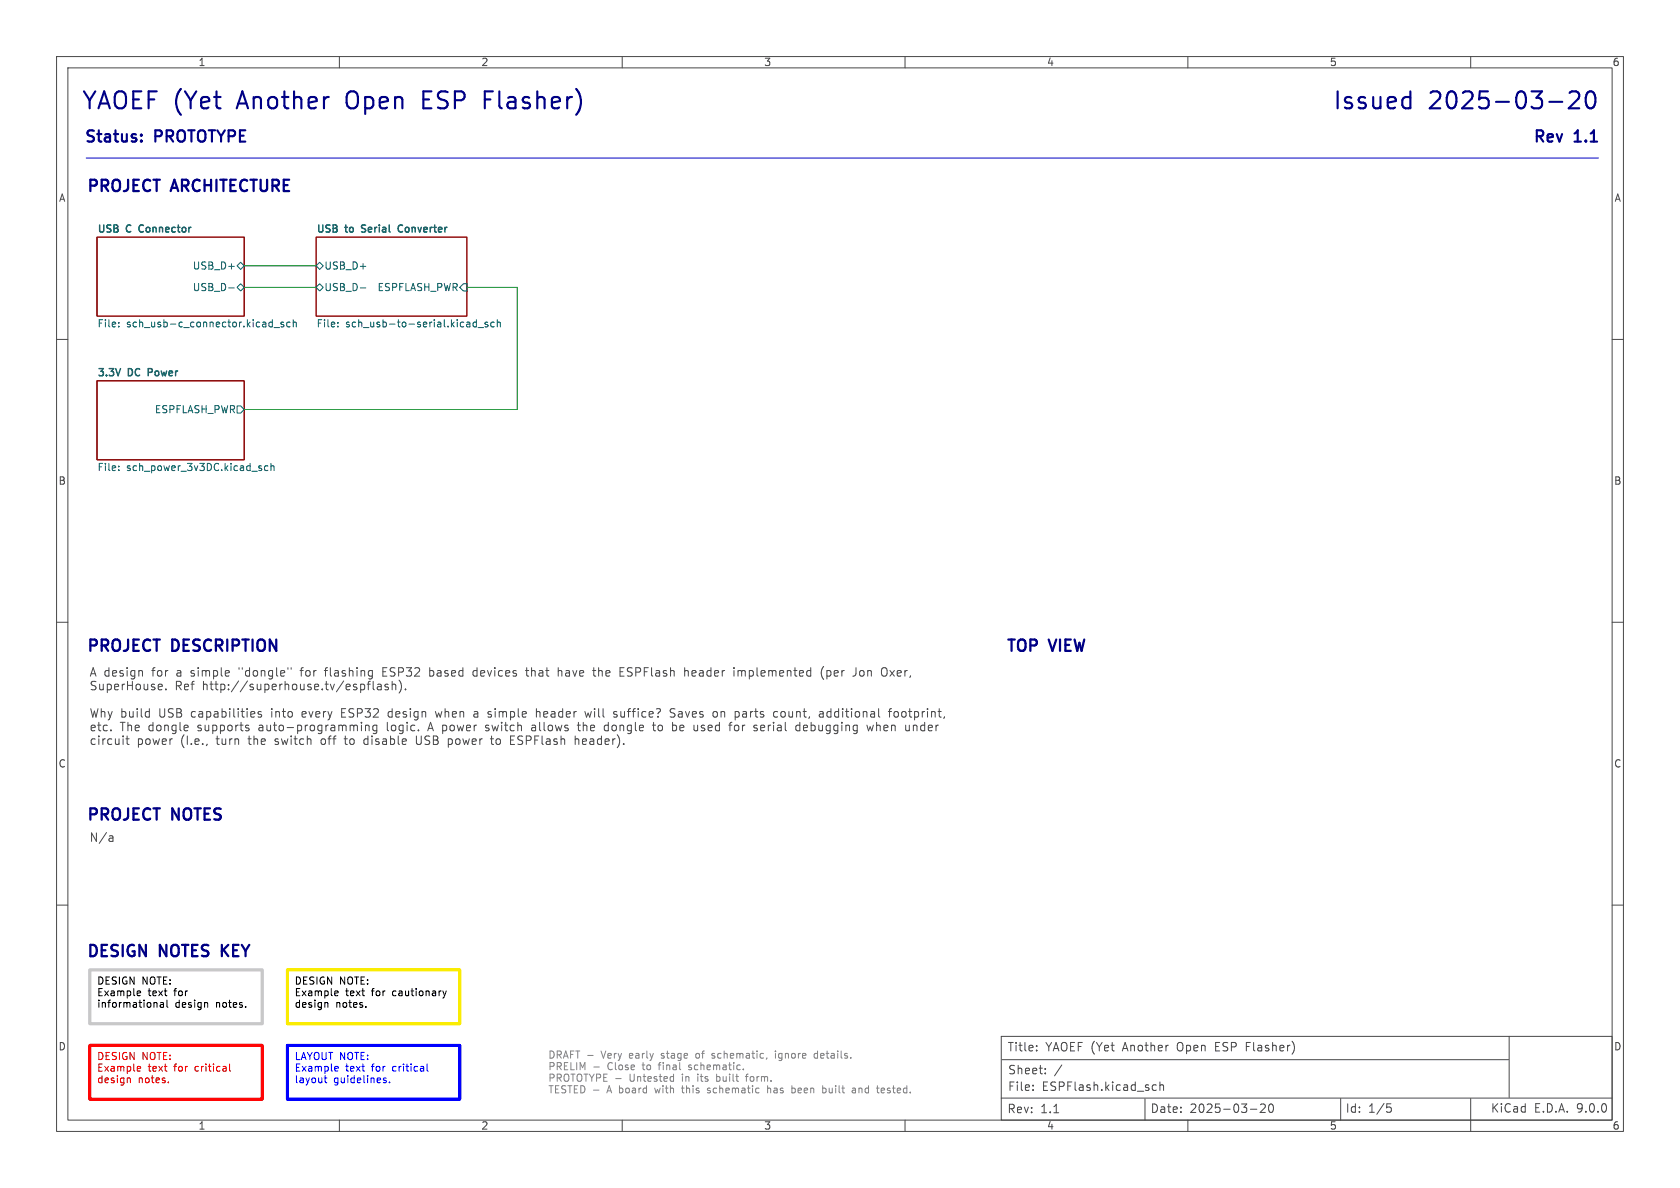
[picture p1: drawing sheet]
<svg xmlns="http://www.w3.org/2000/svg" width="297mm" height="210mm" viewBox="0 0 297 210" stroke-linecap="round" stroke-linejoin="round" font-family="sans-serif">
<g fill="none" stroke="#484848" stroke-width=".18">
<path d="M10 10h277v190h-277zM12 12h273v186h-273zM60 10v2M110 10v2M160 10v2M210 10v2M260 10v2M10 60h2M285 60h2M10 110h2M25 118.5l.2 .2v.8M51.5 118v.3"/>
<path d="M57.3 118.5h.6M67.7 118.7h.5M68.4 118h-.7v1.5h.7M76 119.5h.4M76 118v1.5M76.4 118.5l-.4 .1M84.2 118.5l-.4 .1-.2 .2 .1 .6 .5 .1M92.9 118.5h.6M93.1 118v1.3l.4 .2M98.7 118.7l.2-.2 .4 .1v.9M98.7 118v1.5M104.8 118.5h.5"/>
<path d="M105.2 119.5h.1M105.8 118v1.5M105.9 118.6l-.1 .1M109.6 118.7h.5M109.6 119.5h.7M109.6 118h.7M121.1 118.6h.5l.1 .9M122.4 118.6v.9M123 118.9l-.7 .1M130.5 118.7l.4-.2 .2 .2M130.5 118.5v1M131.1 118.7v.8"/>
<path d="M131.3 118.5l-.2 .2M145.6 117.8a1.72 1.72 0 0 0 0 2.3M146.2 118.6l.4-.1 .2 .2M146.2 118.5v1.5M146.8 119.4l-.2 .1h-.4M152.6 118.6l-.3-.1-.3 .3v.4l.1 .3h.5M157.3 118.5l.8 1M158.1 118.5l-.8 1M285 110h2M19.6 129v.2M22.3 130.6h.5M22.5 130.1v1.3l.3 .2"/>
<path d="M26.3 125.8h.1M26.4 125.3v1.5M26.4 126.7l-.1 .1M28.2 120.9l.4 .1 .1 .3-.7 .1M28.6 121.9h-.4M29.3 121.8v.1M33 128.2l.3 .3-.8 .2M33.2 129.1l-.2 .1M43.6 128.7l.4 .1v.2l-.2 .2h-.3M44.8 125.8l.2 .3-.7 .2M45 126.7l-.2 .1M46.2 125.8h-.4l-.2 .2 .1 .2 .5 .1v.4h-.6"/>
<path d="M63.9 128.2v1M64.4 121.1l.1 .6-.2 .2M64.6 128.2v1M64.6 128.3l.2-.1 .4 .1 .1 .9M64.6 130.6l-.3 .3v.4l.3 .3M65.1 120.7v1.2M66 120.4v1.3l.2 .2M66.6 128.3l-.4-.1-.3 .3v.4l.1 .2h.6M66.6 128.2v1.2l-.3 .3-.3-.1M66.8 121h.5l.1 .9M67.4 121.3l-.5 .1a.29 .29 0 0 0-.2 .3 .29 .29 0 0 0 .2 .2h.5M68.6 121l-.3-.1-.3 .3 .1 .2 .5 .1v.4h-.6"/>
<path d="M68.7 125.9v.7M69.3 121.1l.2-.2 .4 .1 .1 .9M69.3 120.4v1.5M70.8 120.7a1.75 1.75 0 0 1-.3 1.8M71.7 121.8v.1M73.6 130.1v1.2l.3 .3h.3M77 125.8l.3 1M79.8 131.5l-.4 .1M83.8 125.8h.6l.1 1M84.5 126.1l-.5 .1a.29 .29 0 0 0-.3 .3 .29 .29 0 0 0 .3 .3l.5-.1M85.8 129.1l.5 .1M86 128.2l-.2 .2 .2 .3"/>
<path d="M86.3 126.7h.5M86.7 130.6h.6M86.8 125.8h-.3l-.2 .2v.2l.5 .1M86.9 130.1v1.3l.4 .2M90.3 131.6h.7M90.3 130.8h.5M94.5 128.2l-.5 .1M94.5 128.6h-.3a.29 .29 0 0 0-.2 .3 .29 .29 0 0 0 .2 .3h.3M94.8 125.9l.2-.1h.4l.1 1M94.8 125.3v1.5M101.7 130.7l.2-.1 .4 .1v.9M101.7 130.1v1.5"/>
<path d="M102 128.2h.6M102.3 127.7v1.3l.3 .2M103.4 125.8l.3 1 .3-.7 .3 .7 .2-1M106.9 129l.2 .2 .4-.1M107.5 128.3l-.4-.1-.2 .1M109 125.8h-.3l-.2 .2v.2l.5 .1v.4h-.5M115.3 128.2h.6M115.5 127.7v1.3l.4 .2M119.3 128.2l.3 .3v.4l-.3 .3M119.3 125.3h-.5l-.3 .1v.4l.7 .3 .1 .4-.3 .3-.5-.1M126.7 125.8l.1 .3v.4l-.1 .2M130.3 128.2l-.3 .1-.2 .2 .1 .5 .4 .2"/>
<path d="M131.5 125.8h-.2M131.5 126.2a.29 .29 0 0 0-.3 .3 .29 .29 0 0 0 .3 .3M134.5 128.3v.7l.2 .2h.3M135.2 128.5l-.7 .2M137.3 125.8h.2M137.5 126.7l-.2 .1M138.5 125.8h-.3l-.2 .3 .1 .5 .4 .2M140.8 129.1h.6M141 128.2l-.2 .1M141.3 128.2l.1 .1M141.4 127.7v1.5M142.3 128.2l-.3 .2v.6l.3 .2h.2"/>
<path d="M142.8 128.5l-.8 .2M145 125.8h.3l.2 .2v.8M145.5 126.7l-.5 .1M145.5 126.1l-.5 .1M146.8 125.8h-.5l-.1 .3 .1 .5 .5 .2M153.3 128.2l.2 1 .3-.7 .3 .7 .3-1M155 127.7v1.5M155.2 128.2l-.2 .1M157 125.8h.6M157.6 125.3l-.3 .2v1.3M158.1 125.9l.2-.1 .5 .1v.6l-.1 .2-.4 .1-.2-.2zM161.5 128.2v1"/>
<path d="M161.5 128.3h.1M162 128.3l.1 .1M19.5 147.7h.3l.2 .3v.7M20 148.7h-.5M20 148.1l-.5 .1M10 160h2M285 160h2M60 198v2M110 198v2M160 198v2M177 194.1h108M177 183.2h108v14.8h-108z"/>
<path d="M177.2 187.3h89.5M182.6 192.6v.2M182.6 191.8v.2M183.3 185.6v.2M183.3 184.9v.1M184.8 189.7v.1M184.8 188.9v.1M186.3 196.7h.9M187.7 188.3l-1.3 1.9M202.4 194.3v3.7M203.8 192.7h.6M203.8 191.8h.6"/>
<path d="M205.1 191.9l.2-.1h.3l.1 1M205.1 191.3v1.5M210 198v2M221.1 196.1h1.1M222.8 195.3l.6-.1 .2 .1 .1 .3-.9 1.1h.9M224.4 195.3l.2-.1a.81 .81 0 0 1 .6 .6 .81 .81 0 0 1-.3 .8l-.1 .1a.81 .81 0 0 1-.4-1.4zM237 194.2v3.8M245.2 195.1h.7M245.3 195.7h.4l.3 .3-.2 .6h-.5M260 194.2v5.8M266.8 183.2v10.8"/>
</g>
<path d="M17.1 41.9h26.1v14h-26.1zM55.9 41.9h26.6v14h-26.6zM17.1 67.3h26.1v14h-26.1z" fill="none" stroke="#840000" stroke-width=".18"/>
<g fill="none" stroke="#006464" stroke-width=".18">
<path d="M21 57.7v.1M21 57v.1M40.4 50.9h1M41.9 47l.6-.6 .7 .6-.7 .6zM41.9 50.8l.6-.6 .7 .6-.7 .6zM48 56.9l.1 .1M48.1 56.5v1.3M48.1 57.7l-.1 .1M48.5 57.9h.9M50.1 57l-.3-.1-.1 .2v.2l.4 .1v.3h-.4M51.3 57l-.4-.1-.2 .3 .1 .5h.5M51.8 57.1l.2-.2 .3 .1 .1 .8"/>
<path d="M51.8 56.5v1.3M55.9 47l.6-.6 .6 .6-.6 .6zM55.9 50.8l.6-.6 .6 .6-.6 .6zM59.7 57.7v.1M59.7 57v.1M63.7 50.9h1M81.3 50.8l.6-.6h.6v1.2h-.6zM84.2 57l-.3-.1-.3 .3 .1 .5h.5M84.2 56.5v1.3M84.5 57.9h1M86.2 57l-.3-.1-.2 .2 .1 .2 .4 .1v.3h-.5M87.4 57l-.4-.1-.2 .3 .1 .5h.5"/>
<path d="M87.9 57.1l.2-.2 .3 .1 .1 .8M87.9 56.5v1.3M41.9 71.8h.6l.7 .6-.7 .6h-.6zM21 82.4v.1M21 83.1v.1M46.1 82.8l.2 .1-.2 .3M46.1 82.3l.1 .1M47.4 82.4l-.4-.1-.2 .3 .1 .5h.5M47.9 82.5l.2-.2 .3 .1 .1 .8M47.9 81.9v1.3"/>
</g>
<path d="M24.7 39.9l-.1 .4 .1 .5M64 39.9v.3M71.1 39.8a.59 .59 0 0 0-.7 .6 .59 .59 0 0 0 .7 .6M63.9 41h.2M26.2 65.8h.5M26.7 65.2h-.5v1.2" fill="none" stroke="#006464" stroke-width=".25"/>
<path d="M15.2 27.9h267.4" fill="none" stroke="#0000c2" stroke-width=".18"/>
<path d="M43.2 50.8h12.7M43.2 47h12.7M82.5 50.8h8.9v21.6h-48.2" fill="none" stroke="#009600" stroke-width=".18"/>
<g fill="none" stroke="#000084" stroke-width=".38">
<path d="M74.8 17.6h1M76.3 16.1h-1.5v3h1.5M85.7 17.6h1M87.1 16.1h-1.4v3M248.5 17.1h.5l.3 .2M249.3 16.1v3M249.3 19l-.3 .1h-.5M273.9 18h2.3M277.5 16.4l.4-.3h.7a.81 .81 0 0 1 .4 1.3l-1.7 1.7h1.9M280.6 16.4a.72 .72 0 0 1 .8-.2 .72 .72 0 0 1 .5 .5 1.76 1.76 0 0 1-.6 2.4 .77 .77 0 0 1-.8-.5 2.56 2.56 0 0 1 .1-2.2zM25 24.8l.1 .1-.1 .1M25 24.8l-.1 .1 .1 .1"/>
<path d="M25 23.8v.2M25 24.8v.2M25 23.8l.1 .1-.1 .1M25 23.8l-.1 .1 .1 .1"/>
</g>
<g fill="none" stroke="#848484" stroke-width=".18">
<path d="M103.9 186.6h1M104.9 192.7h1M105 188.6h.9M108.9 190.7h.9M119 190.3l.1 .1M119.1 189.9v1.2M119.1 191.1h-.1M120.5 192.3h.4M120.6 191.9l.1 1.2M121.7 189l.2 .1M121.7 188.4l.2 .3M123.1 186.3l-.1 .2 .1 .5"/>
<path d="M125.1 193.1l.3 .1M125.4 192.3l-.3 .2v.2l.3 .1M125.8 187l.4 .1M126.2 186.2l-.4 .2 .1 .2h.3M126.7 189.9v1.2M126.7 191.1h.1M126.8 190.3l-.1 .1M131.4 189v.1M131.8 190.3h.5M132.3 189.9l-.3 .2v1M135.7 192.5l.4-.2 .1 .2M135.7 191.9v1.3"/>
<path d="M137.1 185.8v.1M137.1 186.2v.9M140.1 192.3l.4 .1 .1 .2-.1 .5-.4 .1M144.5 186.3l-.3-.1-.3 .3 .1 .5h.5M144.5 185.8v1.3M145.6 192.3l.3 .1 .1 .2v.5l-.4 .1M150.6 193l.2 .2 .4-.1M150.7 192.4h.5v.8M151.2 192.6l-.4 .1-.2 .2M155.8 192.5l.2-.2h.2l.2 .2M155.8 193l.2 .2 .3-.1M156.4 192.6l-.6 .2"/>
</g>
<path d="M50.8 184.8h30.5v9.5h-30.5z" fill="none" stroke="#00f" stroke-width=".5"/>
<path d="M57.5 190.1v1.1l.3 .2M59.4 188.5l.3 .1 .1 .2-.6 .1M59.7 189.3l-.3 .1M67.8 190.9l.5 .3v.1l-.4 .1M67.8 190.6h.5M68.9 191.3v.1M75.5 188.1v1.1l.2 .2" fill="none" stroke="#00f" stroke-width=".18"/>
<path d="M50.8 171.5h30.5v9.5h-30.5z" fill="none" stroke="#faec00" stroke-width=".5"/>
<g fill="none" stroke="#000" stroke-width=".18">
<path d="M24.4 175.2h.4l.1 .3-.6 .1M24.8 176h-.4M27.7 177.3l.1 .8M28.4 177.3h.4l.1 .8M28.9 177.5l-.4 .1-.2 .2 .2 .3 .4-.1M29.5 176.8v1.1l.2 .2M36.7 177.3v.8M58 177.4v.7M59.4 175.2h.3l.1 .3-.6 .1M59.7 176h-.3M64.7 177.9v.2M78.3 175.2l.3 .8"/>
<path d="M78.6 176l-.2 .4M78.9 175.2l-.3 .8"/>
</g>
<path d="M15.9 171.5h30.5v9.5h-30.5z" fill="none" stroke="#c8c8c8" stroke-width=".5"/>
<path d="M15.9 184.8h30.5v9.5h-30.5z" fill="none" stroke="#f00" stroke-width=".5"/>
<path d="M23 190.7v.7M24.4 188.5l.4 .1 .1 .2-.6 .1M24.8 189.3l-.4 .1M29.8 191.3v.1M40.6 188.1v1.1l.2 .2" fill="none" stroke="#f00" stroke-width=".18"/>
<path d="M39.2 167v2M40.4 167l-1.2 1.2" fill="none" stroke="#000084" stroke-width=".4"/>
<g font-size="4.2" fill="#000084">
<text x="14.3" y="19.8">YAOEF (Yet</text>
<text x="42.4" y="19.8">Another</text>
<text x="62" y="19.8">Open</text>
<text x="76" y="19.8">ESP</text>
<text x="87.4" y="19.8">Flasher)</text>
<text x="235.5" y="19.8">Issued</text>
<text x="252.6" y="19.8">2025-03-20</text>
</g>
<g font-size="2.8" fill="#000084">
<text x="14.8" y="25.7">Status:</text>
<text x="27.5" y="25.7">PROTOTYPE</text>
<text x="270.7" y="25.7">Rev</text>
<text x="278.2" y="25.7">1.1</text>
<text x="15.2" y="34">PROJECT</text>
<text x="30.5" y="34">ARCHITECTURE</text>
<text x="15.2" y="115.3">PROJECT</text>
<text x="30.5" y="115.3">DESCRIPTION</text>
<text x="177.8" y="115.3">TOP</text>
<text x="185.7" y="115.3">VIEW</text>
<text x="15.2" y="145.2">PROJECT</text>
<text x="30.5" y="145.2">NOTES</text>
<text x="15.2" y="169.3">DESIGN</text>
<text x="28.3" y="169.3">NOTES</text>
<text x="40.1" y="169.3">KEY</text>
</g>
<g font-size="2.1" fill="#484848">
<text x="15.7" y="119.9">A design</text>
<text x="26.9" y="119.9">for</text>
<text x="31.3" y="119.9">a</text>
<text x="34" y="119.9">simple</text>
<text x="42.7" y="119.9">&quot;dongle&quot;</text>
<text x="53.7" y="119.9">for</text>
<text x="58.2" y="119.9">flashing</text>
<text x="68.5" y="119.9">ESP32</text>
<text x="76.9" y="119.9">based</text>
<text x="84.8" y="119.9">devices</text>
<text x="94.4" y="119.9">that</text>
<text x="100.1" y="119.9">have</text>
<text x="106.6" y="119.9">the</text>
<text x="111.4" y="119.9">ESPFlash</text>
<text x="122.9" y="119.9">header</text>
<text x="131.8" y="119.9">implemented</text>
<text x="147.4" y="119.9">(per</text>
<text x="153.3" y="119.9">Jon</text>
<text x="158.4" y="119.9">Oxer,</text>
<text x="15.7" y="122.3">SuperHouse.</text>
<text x="30.9" y="122.3">Ref</text>
<text x="35.8" y="122.3">http://superhouse.tv/espflash).</text>
<text x="15.7" y="127.2">Why build</text>
<text x="15.7" y="129.6">etc.</text>
<text x="15.7" y="132">circuit</text>
<text x="21.2" y="129.6">The</text>
<text x="24.2" y="132">power</text>
<text x="26.3" y="129.6">dongle</text>
<text x="28.1" y="127.2">USB</text>
<text x="32" y="132">(I.e.,</text>
<text x="33.9" y="127.2">capabilities</text>
<text x="35.1" y="129.6">supports</text>
<text x="38.4" y="132">turn</text>
<text x="44.2" y="132">the</text>
<text x="46" y="129.6">auto-programming</text>
<text x="48.2" y="127.2">into</text>
<text x="49" y="132">switch</text>
<text x="53.8" y="127.2">every</text>
<text x="57.3" y="132">off</text>
<text x="60.9" y="127.2">ESP32</text>
<text x="61.7" y="132">to</text>
<text x="65.2" y="132">disable</text>
<text x="68.8" y="129.6">logic.</text>
<text x="69.3" y="127.2">design</text>
<text x="74.6" y="132">USB</text>
<text x="76.3" y="129.6">A power</text>
<text x="77.9" y="127.2">when</text>
<text x="80.4" y="132">power</text>
<text x="86.7" y="129.6">switch</text>
<text x="87.4" y="127.2">simple</text>
<text x="88.2" y="132">to</text>
<text x="91.7" y="132">ESPFlash</text>
<text x="95" y="129.6">allows</text>
<text x="96.1" y="127.2">header</text>
<text x="103.3" y="132">header).</text>
<text x="103.4" y="129.6">the</text>
<text x="105" y="127.2">will</text>
<text x="108.2" y="129.6">dongle</text>
<text x="110.1" y="127.2">suffice?</text>
<text x="117" y="129.6">to</text>
<text x="120.3" y="127.2">Saves</text>
<text x="120.5" y="129.6">be</text>
<text x="124.4" y="129.6">used</text>
<text x="128" y="127.2">on</text>
<text x="130.9" y="129.6">for</text>
<text x="132" y="127.2">parts</text>
<text x="135.4" y="129.6">serial</text>
<text x="139" y="127.2">count,</text>
<text x="143" y="129.6">debugging</text>
<text x="147.3" y="127.2">additional</text>
<text x="155.8" y="129.6">when</text>
<text x="159.8" y="127.2">footprint,</text>
<text x="162.6" y="129.6">under</text>
<text x="15.7" y="149.1">N/a</text>
<text x="178" y="186.1">Title:</text>
<text x="178.1" y="190.1">Sheet:</text>
<text x="184.8" y="186.1">YAOEF (Yet</text>
<text x="198.6" y="186.1">Another</text>
<text x="208.4" y="186.1">Open</text>
<text x="215.2" y="186.1">ESP Flasher)</text>
<text x="178" y="197">Rev:</text>
<text x="178.1" y="193.1">File:</text>
<text x="183.9" y="197">1.1</text>
<text x="184.2" y="193.1">ESPFlash.kicad_sch</text>
<text x="203.3" y="196.9">Date:</text>
<text x="210.3" y="196.9">2025-03-20</text>
<text x="237.8" y="196.9">Id:</text>
<text x="241.9" y="196.9">1/5</text>
<text x="263.5" y="196.9">KiCad</text>
<text x="271.2" y="196.9">E.D.A.</text>
<text x="278.8" y="196.9">9.0.0</text>
</g>
<g font-size="1.8" fill="#484848">
<text x="35" y="11.9">1</text>
<text x="85" y="11.9">2</text>
<text x="135" y="11.9">3</text>
<text x="185" y="11.9">4</text>
<text x="235" y="11.9">5</text>
<text x="285" y="11.9">6</text>
<text x="10.3" y="35.9">A</text>
<text x="285.3" y="35.9">A</text>
<text x="10.3" y="85.9">B</text>
<text x="285.3" y="85.9">B</text>
<text x="10.3" y="135.9">C</text>
<text x="285.3" y="135.9">C</text>
<text x="10.3" y="185.9">D</text>
<text x="285.3" y="185.9">D</text>
<text x="35" y="199.9">1</text>
<text x="85" y="199.9">2</text>
<text x="135" y="199.9">3</text>
<text x="185" y="199.9">4</text>
<text x="235" y="199.9">5</text>
<text x="285" y="199.9">6</text>
</g>
<g font-size="1.8" fill="#006464">
<text x="17.1" y="41.2">USB</text>
<text x="22.4" y="41.2">C</text>
<text x="25.2" y="41.2">Connector</text>
<text x="55.9" y="41.2">USB</text>
<text x="61.2" y="41.2">to</text>
<text x="64.5" y="41.2">Serial</text>
<text x="71.5" y="41.2">Converter</text>
<text x="34" y="47.9">USB_D+</text>
<text x="57.3" y="47.9">USB_D+</text>
<text x="34" y="51.7">USB_D-</text>
<text x="57.3" y="51.7">USB_D-</text>
<text x="66.6" y="51.7">ESPFLASH_PWR</text>
<text x="17.1" y="58.2">File:</text>
<text x="22.4" y="58.2">sch_usb-c_connector.kicad_sch</text>
<text x="55.9" y="58.2">File:</text>
<text x="61.1" y="58.2">sch_usb-to-serial.kicad_sch</text>
<text x="17.1" y="66.6">3.3V</text>
<text x="22.7" y="66.6">DC</text>
<text x="26.7" y="66.6">Power</text>
<text x="27.3" y="73.3">ESPFLASH_PWR</text>
<text x="17.1" y="83.6">File:</text>
<text x="22.4" y="83.6">sch_power_3v3DC.kicad_sch</text>
</g>
<g font-size="1.8">
<text x="17.1" y="174.4">DESIGN NOTE:</text>
<text x="17.1" y="176.4">Example</text>
<text x="17.1" y="178.5">informational</text>
<text x="26.2" y="176.4">text</text>
<text x="30.9" y="176.4">for</text>
<text x="30.9" y="178.5">design</text>
<text x="38.3" y="178.5">notes.</text>
<text x="52" y="174.4">DESIGN NOTE:</text>
<text x="52" y="176.4">Example</text>
<text x="52" y="178.5">design</text>
<text x="59.3" y="178.5">notes.</text>
<text x="61.1" y="176.4">text</text>
<text x="65.8" y="176.4">for</text>
<text x="69.7" y="176.4">cautionary</text>
</g>
<g font-size="1.8" fill="#f00">
<text x="17.1" y="187.7">DESIGN</text>
<text x="17.1" y="189.8">Example</text>
<text x="17.1" y="191.8">design</text>
<text x="24.4" y="191.8">notes.</text>
<text x="25.1" y="187.7">NOTE:</text>
<text x="26.2" y="189.8">text</text>
<text x="30.9" y="189.8">for</text>
<text x="34.8" y="189.8">critical</text>
</g>
<g font-size="1.8" fill="#00f">
<text x="52" y="187.7">LAYOUT NOTE:</text>
<text x="52" y="189.8">Example</text>
<text x="52" y="191.8">layout</text>
<text x="59" y="191.8">guidelines.</text>
<text x="61.1" y="189.8">text</text>
<text x="65.9" y="189.8">for</text>
<text x="69.7" y="189.8">critical</text>
</g>
<g font-size="1.8" fill="#848484">
<text x="96.8" y="187.5">DRAFT -</text>
<text x="96.8" y="189.5">PRELIM</text>
<text x="96.8" y="191.6">PROTOTYPE -</text>
<text x="106.4" y="187.5">Very</text>
<text x="107.5" y="189.5">Close</text>
<text x="111.4" y="191.6">Untested</text>
<text x="111.5" y="187.5">early</text>
<text x="113.9" y="189.5">to</text>
<text x="116.9" y="189.5">final</text>
<text x="117.4" y="187.5">stage</text>
<text x="120.9" y="191.6">in</text>
<text x="122.4" y="189.5">schematic.</text>
<text x="123.7" y="187.5">of</text>
<text x="123.8" y="191.6">its</text>
<text x="126.7" y="187.5">schematic,</text>
<text x="127.3" y="191.6">built</text>
<text x="132.8" y="191.6">form.</text>
<text x="138.1" y="187.5">ignore</text>
<text x="145.2" y="187.5">details.</text>
<text x="96.8" y="193.6">TESTED -</text>
<text x="107.5" y="193.6">A board</text>
<text x="116.3" y="193.6">with</text>
<text x="121.3" y="193.6">this</text>
<text x="125.9" y="193.6">schematic</text>
<text x="136.7" y="193.6">has</text>
<text x="141.2" y="193.6">been</text>
<text x="146.9" y="193.6">built</text>
<text x="152.3" y="193.6">and</text>
<text x="156.9" y="193.6">tested.</text>
</g>
</svg>
